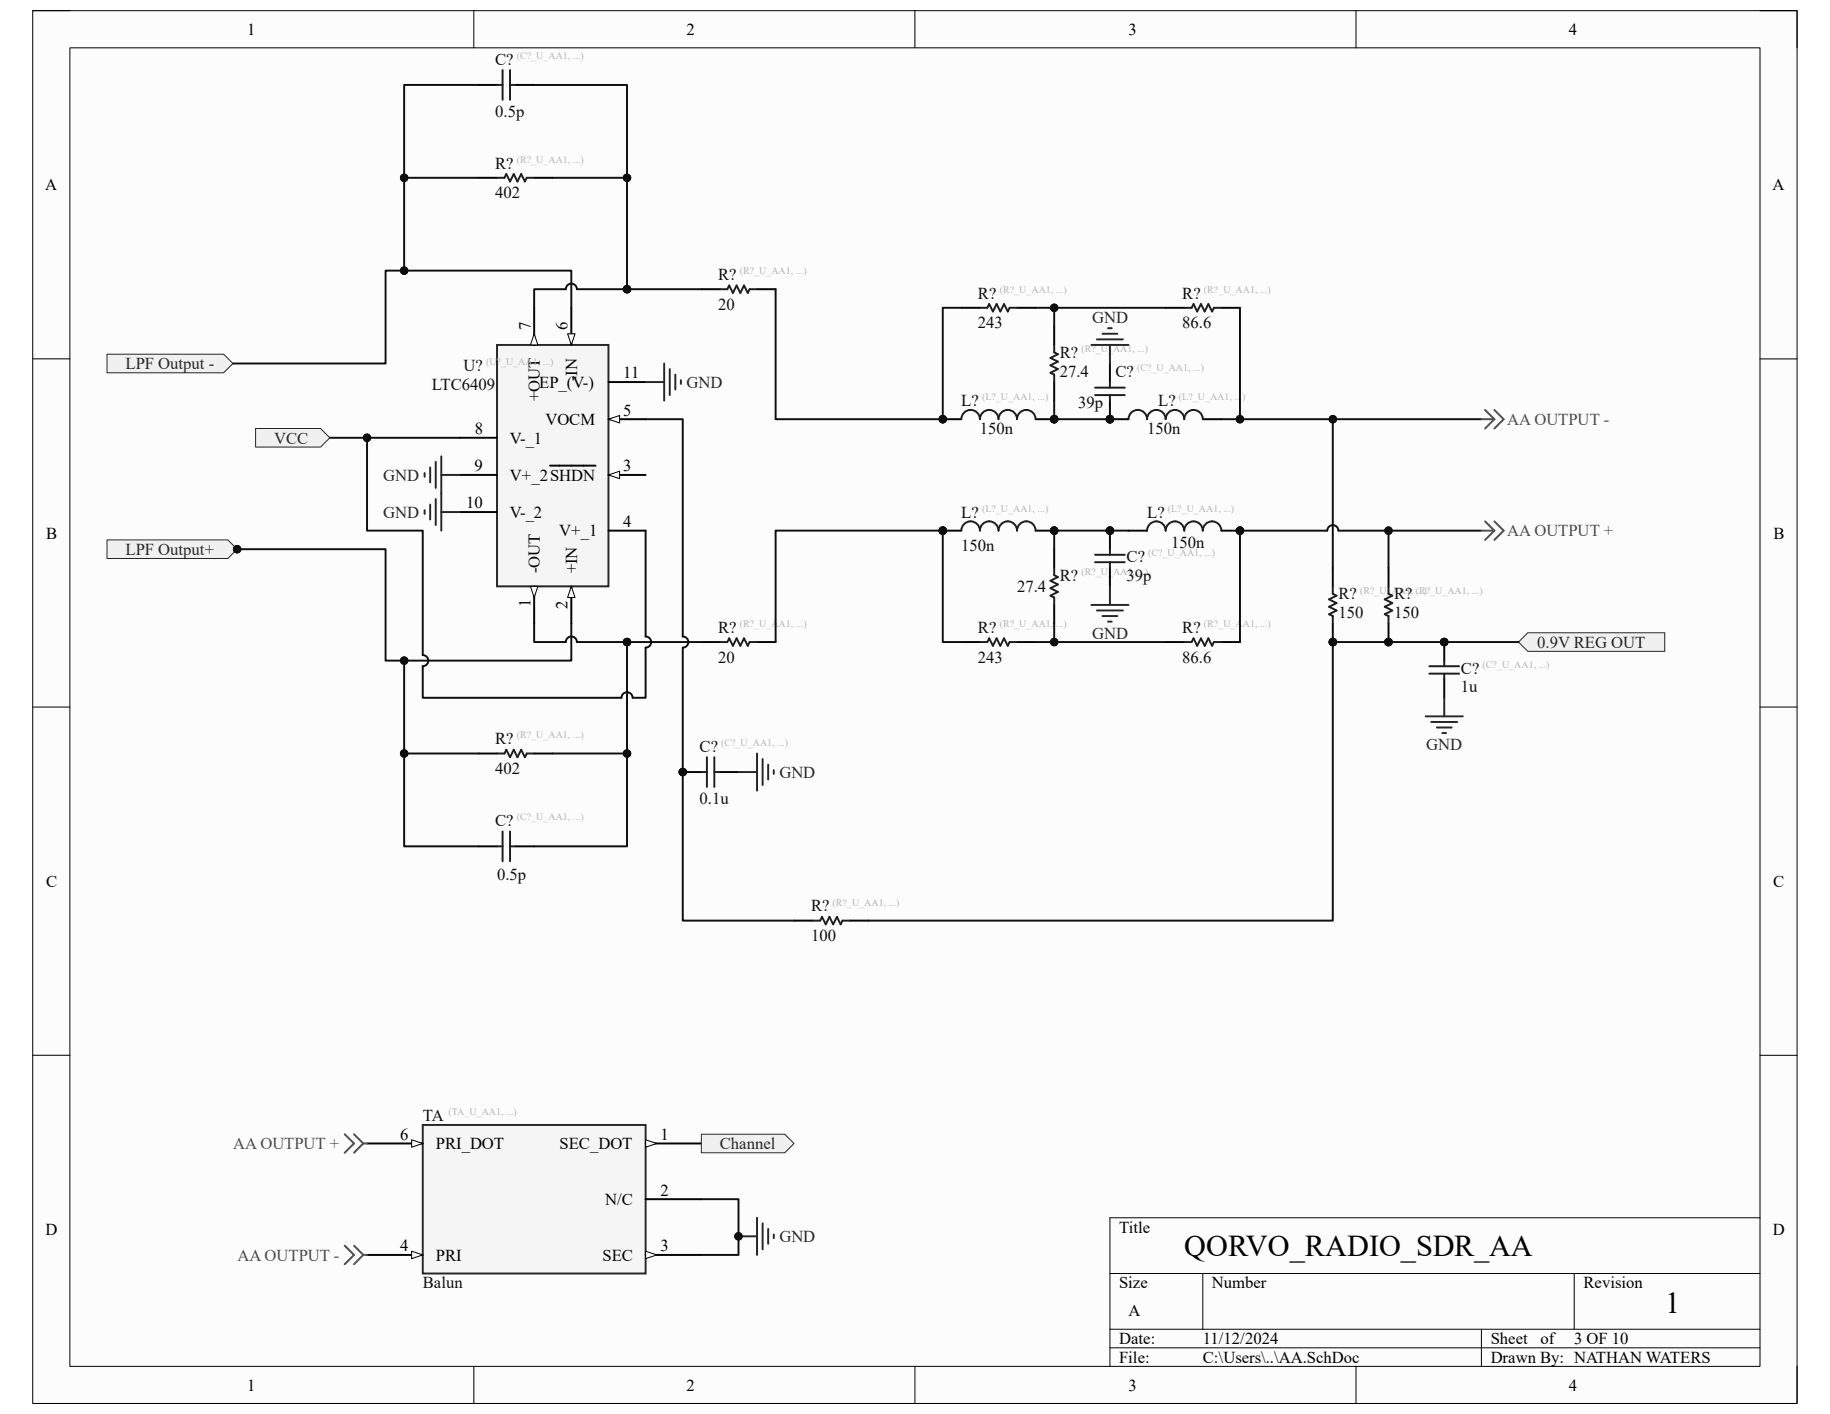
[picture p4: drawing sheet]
<svg xmlns="http://www.w3.org/2000/svg" width="279mm" height="216mm" viewBox="0 0 279 216" stroke-linecap="round" stroke-linejoin="round" font-family="sans-serif">
<path d="M5 1.6h269.4v212.7h-269.4z" fill-rule="evenodd" fill="#fcfcfc"/>
<path d="M5 1.6h269.4v212.7h-269.4z" fill="none" stroke="#000" stroke-width=".15"/>
<path d="M10.7 7.3h258v201.3h-258z" fill-rule="evenodd" fill="#fcfcfc"/>
<g fill="none" stroke="#000" stroke-width=".15">
<path d="M5 1.6h5.7M10.7 7.3h258v201.3h-258zM72.3 1.6v5.7M139.7 1.6v5.7M207 1.6v5.7M268.7 1.6h5.7v5.7M5 54.8h5.7M268.7 54.8h5.7M5 108h5.7M268.7 108h5.7M5 161.1h5.7M268.7 161.1h5.7"/>
<path d="M169.5 194.4h99.2M183.6 194.4v8.6M240.3 194.4v8.6M268.7 185.9h-99.2v22.7M72.3 208.6v5.7M139.7 208.6v5.7M169.5 203h99.2M169.5 205.8h99.2M207 208.6v5.7M226.2 203v5.6M274.4 208.6v5.7"/>
</g>
<path d="M16.3 82.4h18.5l1.4 1.5-1.4 1.4h-18.5z" fill-rule="evenodd" fill="#f0f0f0"/>
<path d="M16.3 82.4h18.5l1.4 1.5-1.4 1.4h-18.5z" fill="none" stroke="#262626" stroke-width=".15"/>
<circle cx="36.2" cy="83.9" r=".57" fill="#0e0e0e"/>
<circle cx="36.2" cy="83.9" r=".57" fill="none" stroke="#0e0e0e" stroke-width=".15"/>
<path d="M16.3 54.1h17.8l1.5 1.4-1.5 1.4h-17.8z" fill-rule="evenodd" fill="#f0f0f0"/>
<path d="M16.3 54.1h17.8l1.5 1.4-1.5 1.4h-17.8z" fill="none" stroke="#262626" stroke-width=".15"/>
<path d="M75.9 52.7h17v36.8h-17z" fill-rule="evenodd" fill="#f5f5f5"/>
<path d="M75.9 52.7h17v36.8h-17z" fill="none" stroke="#262626" stroke-width=".3"/>
<path d="M81.6 89.5v5.7" fill="none" stroke="#000" stroke-width=".3"/>
<path d="M81 89.5h1.1l-.5 1.7z" fill="#fbfbfb"/>
<path d="M81 89.5h1.1l-.5 1.7z" fill="none" stroke="#000" stroke-width=".15"/>
<path d="M87.2 89.5v5.7" fill="none" stroke="#000" stroke-width=".3"/>
<path d="M87.2 89.5l.6 1.7h-1.1z" fill="#fbfbfb"/>
<path d="M87.2 89.5l.6 1.7h-1.1z" fill="none" stroke="#000" stroke-width=".15"/>
<path d="M92.9 72.5h5.7" fill="none" stroke="#000" stroke-width=".3"/>
<path d="M92.9 72.5l1.7-.5v1.1z" fill="#fbfbfb"/>
<path d="M92.9 72.5l1.7-.5v1.1z" fill="none" stroke="#000" stroke-width=".15"/>
<path d="M84 71.1h6.9M92.9 64h5.7M92.9 81h5.7" fill="none" stroke="#000" stroke-width=".3"/>
<path d="M92.9 64l1.7-.6v1.2z" fill="#fbfbfb"/>
<path d="M92.9 64l1.7-.6v1.2z" fill="none" stroke="#000" stroke-width=".15"/>
<path d="M87.2 47v5.7" fill="none" stroke="#000" stroke-width=".3"/>
<path d="M86.7 51h1.1l-.6 1.7z" fill="#fbfbfb"/>
<path d="M86.7 51h1.1l-.6 1.7z" fill="none" stroke="#000" stroke-width=".15"/>
<path d="M81.6 47v5.7" fill="none" stroke="#000" stroke-width=".3"/>
<path d="M81.6 51l.5 1.7h-1.1z" fill="#fbfbfb"/>
<path d="M81.6 51l.5 1.7h-1.1z" fill="none" stroke="#000" stroke-width=".15"/>
<g fill="none" stroke="#000" stroke-width=".3">
<path d="M73 13h2.9M78.7 13h2.9M73 27.1h2.9M81.6 27.1h2.8M92.9 58.3h5.7M107.1 44.2h2.8M115.6 44.2h2.8M146.8 47h2.8M155.3 47h2.8M70.2 66.8h5.7M70.2 72.5h5.7M70.2 78.2h5.7"/>
<path d="M107.1 98h2.8M115.6 98h2.8M73.1 115.1h2.8M81.6 115.1h2.8M73.1 129.2h2.8M78.7 129.2h2.9"/>
</g>
<g fill="none" stroke="#1c1c1c" stroke-width=".3">
<path d="M75.9 13h.8M76.7 10.7v4.5M77.9 10.7v4.5M77.9 13h.8M75.9 27.1h1.1l.3-.5 .6 1.1 .5-1.1 .6 1.1 .6-1.1 .5 1.1 .3-.6h1.2M109.9 44.2h1.1l.3-.6 .6 1.1 .6-1.1 .5 1.1 .6-1.1 .6 1.1 .2-.5h1.2M149.6 47h1.1l.3-.6 .6 1.2 .6-1.2 .5 1.2 .6-1.2 .6 1.2 .2-.6h1.2M109.9 98h1.1l.3-.5 .6 1.1 .6-1.1 .5 1.1 .6-1.1 .6 1.1 .2-.6h1.2M75.9 115.1h1.1l.3-.6 .6 1.1 .5-1.1 .6 1.1 .6-1.1 .5 1.1 .3-.5h1.2M75.9 129.2h.8M76.7 127v4.5M77.9 127v4.5"/>
<path d="M77.9 129.2h.8"/>
</g>
<circle cx="143.9" cy="64" r=".57" fill="#0e0e0e"/>
<circle cx="143.9" cy="64" r=".57" fill="none" stroke="#0e0e0e" stroke-width=".15"/>
<circle cx="161" cy="64" r=".57" fill="#0e0e0e"/>
<circle cx="161" cy="64" r=".57" fill="none" stroke="#0e0e0e" stroke-width=".15"/>
<path d="M143.9 64h2.9" fill="none" stroke="#000" stroke-width=".3"/>
<circle cx="143.9" cy="64" r=".57" fill="#0e0e0e"/>
<circle cx="143.9" cy="64" r=".57" fill="none" stroke="#0e0e0e" stroke-width=".15"/>
<path d="M158.1 64h2.9" fill="none" stroke="#000" stroke-width=".3"/>
<circle cx="161" cy="64" r=".57" fill="#0e0e0e"/>
<circle cx="161" cy="64" r=".57" fill="none" stroke="#0e0e0e" stroke-width=".15"/>
<path d="M161 52.7v1.1l.5 .3-1.1 .6 1.1 .5-1.1 .6 1.1 .6-1.1 .5 .6 .3v1.1M146.8 64a1.42 1.42 0 0 1 1.4-1.4 1.42 1.42 0 0 1 1.4 1.4 1.42 1.42 0 0 1 1.4-1.4 1.42 1.42 0 0 1 1.4 1.4 1.42 1.42 0 0 1 1.5-1.4 1.42 1.42 0 0 1 1.4 1.4 1.42 1.42 0 0 1 1.4-1.4 1.42 1.42 0 0 1 1.4 1.4" fill="none" stroke="#1c1c1c" stroke-width=".3"/>
<path d="M161 49.8v2.9M161 58.3v2.9" fill="none" stroke="#000" stroke-width=".3"/>
<circle cx="169.5" cy="64" r=".57" fill="#0e0e0e"/>
<circle cx="169.5" cy="64" r=".57" fill="none" stroke="#0e0e0e" stroke-width=".15"/>
<path d="M169.5 61.2v2.8" fill="none" stroke="#000" stroke-width=".3"/>
<circle cx="169.5" cy="64" r=".57" fill="#0e0e0e"/>
<circle cx="169.5" cy="64" r=".57" fill="none" stroke="#0e0e0e" stroke-width=".15"/>
<path d="M169.5 55.5v2.8M178 47h2.8M186.5 47h2.8" fill="none" stroke="#000" stroke-width=".3"/>
<path d="M167.2 59.2h4.5M169.5 58.3v.9M180.8 47h1.1l.3-.6 .6 1.2 .6-1.2 .5 1.2 .6-1.2 .6 1.2 .2-.6h1.2M167.2 60.3h4.5M169.5 60.3v.9" fill="none" stroke="#1c1c1c" stroke-width=".3"/>
<path d="M166.6 52.7h5.7M167.5 51.8h3.9M168.3 51h2.3M169.2 50.1h.5M169.5 52.7v2.8" fill="none" stroke="#262626" stroke-width=".3"/>
<circle cx="169.5" cy="64" r=".57" fill="#0e0e0e"/>
<circle cx="169.5" cy="64" r=".57" fill="none" stroke="#0e0e0e" stroke-width=".15"/>
<path d="M169.5 64h2.8" fill="none" stroke="#000" stroke-width=".3"/>
<circle cx="169.5" cy="64" r=".57" fill="#0e0e0e"/>
<circle cx="169.5" cy="64" r=".57" fill="none" stroke="#0e0e0e" stroke-width=".15"/>
<path d="M183.6 64h2.9" fill="none" stroke="#000" stroke-width=".3"/>
<path d="M172.3 64a1.42 1.42 0 0 1 1.4-1.4 1.42 1.42 0 0 1 1.4 1.4 1.42 1.42 0 0 1 1.5-1.4 1.42 1.42 0 0 1 1.4 1.4 1.42 1.42 0 0 1 1.4-1.4 1.42 1.42 0 0 1 1.4 1.4 1.42 1.42 0 0 1 1.4-1.4 1.42 1.42 0 0 1 1.4 1.4" fill="none" stroke="#1c1c1c" stroke-width=".3"/>
<circle cx="143.9" cy="81" r=".57" fill="#0e0e0e"/>
<circle cx="143.9" cy="81" r=".57" fill="none" stroke="#0e0e0e" stroke-width=".15"/>
<circle cx="161" cy="81" r=".57" fill="#0e0e0e"/>
<circle cx="161" cy="81" r=".57" fill="none" stroke="#0e0e0e" stroke-width=".15"/>
<path d="M143.9 81h2.9" fill="none" stroke="#000" stroke-width=".3"/>
<circle cx="143.9" cy="81" r=".57" fill="#0e0e0e"/>
<circle cx="143.9" cy="81" r=".57" fill="none" stroke="#0e0e0e" stroke-width=".15"/>
<path d="M158.1 81h2.9" fill="none" stroke="#000" stroke-width=".3"/>
<circle cx="161" cy="81" r=".57" fill="#0e0e0e"/>
<circle cx="161" cy="81" r=".57" fill="none" stroke="#0e0e0e" stroke-width=".15"/>
<path d="M146.8 81a1.42 1.42 0 0 1 1.4-1.4 1.42 1.42 0 0 1 1.4 1.4 1.42 1.42 0 0 1 1.4-1.4 1.42 1.42 0 0 1 1.4 1.4 1.42 1.42 0 0 1 1.5-1.4 1.42 1.42 0 0 1 1.4 1.4 1.42 1.42 0 0 1 1.4-1.4 1.42 1.42 0 0 1 1.4 1.4M149.6 98h1.1l.3-.5 .6 1.1 .6-1.1 .5 1.1 .6-1.1 .6 1.1 .2-.6h1.2M161 86.7v1.1l.5 .3-1.1 .6 1.1 .5-1.1 .6 1.1 .6-1.1 .5 .6 .3v1.2" fill="none" stroke="#1c1c1c" stroke-width=".3"/>
<path d="M146.8 98h2.8M155.3 98h2.8M161 83.9v2.8M161 92.4v2.8" fill="none" stroke="#000" stroke-width=".3"/>
<circle cx="169.5" cy="81" r=".57" fill="#0e0e0e"/>
<circle cx="169.5" cy="81" r=".57" fill="none" stroke="#0e0e0e" stroke-width=".15"/>
<path d="M169.5 81v2.9" fill="none" stroke="#000" stroke-width=".3"/>
<circle cx="169.5" cy="81" r=".57" fill="#0e0e0e"/>
<circle cx="169.5" cy="81" r=".57" fill="none" stroke="#0e0e0e" stroke-width=".15"/>
<path d="M169.5 86.7v2.8M178 98h2.8M186.5 98h2.8" fill="none" stroke="#000" stroke-width=".3"/>
<path d="M167.2 85.8h4.5M167.2 84.7h4.5M169.5 83.9v.8M169.5 85.8v.9M180.8 98h1.1l.3-.5 .6 1.1 .6-1.1 .5 1.1 .6-1.1 .6 1.1 .2-.6h1.2" fill="none" stroke="#1c1c1c" stroke-width=".3"/>
<path d="M166.6 92.4h5.7M167.5 93.2h3.9M168.3 94.1h2.3M169.2 94.9h.5M169.5 89.5v2.9" fill="none" stroke="#262626" stroke-width=".3"/>
<circle cx="189.3" cy="81" r=".57" fill="#0e0e0e"/>
<circle cx="189.3" cy="81" r=".57" fill="none" stroke="#0e0e0e" stroke-width=".15"/>
<path d="M172.3 81h2.8M186.5 81h2.8" fill="none" stroke="#000" stroke-width=".3"/>
<circle cx="189.3" cy="81" r=".57" fill="#0e0e0e"/>
<circle cx="189.3" cy="81" r=".57" fill="none" stroke="#0e0e0e" stroke-width=".15"/>
<path d="M175.1 81a1.42 1.42 0 0 1 1.5-1.4 1.42 1.42 0 0 1 1.4 1.4 1.42 1.42 0 0 1 1.4-1.4 1.42 1.42 0 0 1 1.4 1.4 1.42 1.42 0 0 1 1.4-1.4 1.42 1.42 0 0 1 1.4 1.4 1.42 1.42 0 0 1 1.5-1.4 1.42 1.42 0 0 1 1.4 1.4" fill="none" stroke="#1c1c1c" stroke-width=".3"/>
<circle cx="203.5" cy="98" r=".57" fill="#0e0e0e"/>
<circle cx="203.5" cy="98" r=".57" fill="none" stroke="#0e0e0e" stroke-width=".15"/>
<path d="M203.5 95.2v2.8" fill="none" stroke="#000" stroke-width=".3"/>
<circle cx="203.5" cy="98" r=".57" fill="#0e0e0e"/>
<circle cx="203.5" cy="98" r=".57" fill="none" stroke="#0e0e0e" stroke-width=".15"/>
<path d="M203.5 86.7v2.8" fill="none" stroke="#000" stroke-width=".3"/>
<path d="M203.5 89.5v1.2l.6 .3-1.2 .5 1.2 .6-1.2 .5 1.2 .6-1.2 .6 .6 .3v1.1" fill="none" stroke="#1c1c1c" stroke-width=".3"/>
<circle cx="212" cy="98" r=".57" fill="#0e0e0e"/>
<circle cx="212" cy="98" r=".57" fill="none" stroke="#0e0e0e" stroke-width=".15"/>
<path d="M212 95.2v2.8" fill="none" stroke="#000" stroke-width=".3"/>
<circle cx="212" cy="98" r=".57" fill="#0e0e0e"/>
<circle cx="212" cy="98" r=".57" fill="none" stroke="#0e0e0e" stroke-width=".15"/>
<path d="M212 86.7v2.8" fill="none" stroke="#000" stroke-width=".3"/>
<path d="M212 89.5v1.2l.6 .3-1.2 .5 1.2 .6-1.2 .5 1.2 .6-1.2 .6 .6 .3v1.1" fill="none" stroke="#1c1c1c" stroke-width=".3"/>
<circle cx="220.5" cy="98" r=".57" fill="#0e0e0e"/>
<circle cx="220.5" cy="98" r=".57" fill="none" stroke="#0e0e0e" stroke-width=".15"/>
<path d="M220.5 98v2.9" fill="none" stroke="#000" stroke-width=".3"/>
<circle cx="220.5" cy="98" r=".57" fill="#0e0e0e"/>
<circle cx="220.5" cy="98" r=".57" fill="none" stroke="#0e0e0e" stroke-width=".15"/>
<path d="M220.5 103.7v2.8M121.3 140.6h2.8M129.8 140.6h2.8" fill="none" stroke="#000" stroke-width=".3"/>
<path d="M218.2 102.9h4.6M218.2 101.7h4.6M220.5 100.9v.8M220.5 102.9v.8M124.1 140.6h1.1l.3-.6 .6 1.1 .5-1.1 .6 1.1 .6-1.1 .5 1.1 .3-.5h1.2" fill="none" stroke="#1c1c1c" stroke-width=".3"/>
<path d="M217.7 109.4h5.6M218.5 110.2h4M219.4 111.1h2.2M220.2 111.9h.6M220.5 106.5v2.9" fill="none" stroke="#262626" stroke-width=".3"/>
<circle cx="104.2" cy="117.9" r=".57" fill="#0e0e0e"/>
<circle cx="104.2" cy="117.9" r=".57" fill="none" stroke="#0e0e0e" stroke-width=".15"/>
<path d="M104.2 117.9h2.9" fill="none" stroke="#000" stroke-width=".3"/>
<circle cx="104.2" cy="117.9" r=".57" fill="#0e0e0e"/>
<circle cx="104.2" cy="117.9" r=".57" fill="none" stroke="#0e0e0e" stroke-width=".15"/>
<path d="M109.9 117.9h2.8" fill="none" stroke="#000" stroke-width=".3"/>
<path d="M107.1 117.9h.8M107.9 115.6v4.6M109.1 115.6v4.6M109.1 117.9h.8" fill="none" stroke="#1c1c1c" stroke-width=".3"/>
<path d="M112.7 117.9h2.9M115.6 115.1v5.6M116.4 115.9v4M117.3 116.8v2.2M118.1 117.6v.6" fill="none" stroke="#262626" stroke-width=".3"/>
<path d="M64.5 171.8h34.1v22.6h-34.1z" fill-rule="evenodd" fill="#f5f5f5"/>
<path d="M64.5 171.8h34.1v22.6h-34.1z" fill="none" stroke="#262626" stroke-width=".3"/>
<path d="M98.6 174.6h8.5" fill="none" stroke="#000" stroke-width=".3"/>
<path d="M98.6 174l1.7 .6-1.7 .6z" fill="#fbfbfb"/>
<path d="M98.6 174l1.7 .6-1.7 .6z" fill="none" stroke="#000" stroke-width=".15"/>
<path d="M56 174.6h8.5" fill="none" stroke="#000" stroke-width=".3"/>
<path d="M62.8 174l1.7 .6-1.7 .6z" fill="#fbfbfb"/>
<path d="M62.8 174l1.7 .6-1.7 .6z" fill="none" stroke="#000" stroke-width=".15"/>
<path d="M56 191.6h8.5" fill="none" stroke="#000" stroke-width=".3"/>
<path d="M62.8 191l1.7 .6-1.7 .6z" fill="#fbfbfb"/>
<path d="M62.8 191l1.7 .6-1.7 .6z" fill="none" stroke="#000" stroke-width=".15"/>
<path d="M98.6 183.1h8.5M98.6 191.6h8.5" fill="none" stroke="#000" stroke-width=".3"/>
<path d="M98.6 191l1.7 .6-1.7 .6z" fill="#fbfbfb"/>
<path d="M98.6 191l1.7 .6-1.7 .6z" fill="none" stroke="#000" stroke-width=".15"/>
<path d="M87.2 47v-5.7h-28.3v14.2h-23.3" fill="none" stroke="#0e0e0e" stroke-width=".3"/>
<circle cx="61.7" cy="41.3" r=".57" fill="#0e0e0e"/>
<circle cx="61.7" cy="41.3" r=".57" fill="none" stroke="#0e0e0e" stroke-width=".15"/>
<path d="M36.2 83.9h22.7v17h28.3v-5.7" fill="none" stroke="#0e0e0e" stroke-width=".3"/>
<circle cx="36.2" cy="83.9" r=".57" fill="#0e0e0e"/>
<circle cx="36.2" cy="83.9" r=".57" fill="none" stroke="#0e0e0e" stroke-width=".15"/>
<circle cx="61.7" cy="100.9" r=".57" fill="#0e0e0e"/>
<circle cx="61.7" cy="100.9" r=".57" fill="none" stroke="#0e0e0e" stroke-width=".15"/>
<path d="M95.7 44.2h-7.6a.85 .85 0 0 0-.9-.9 .85 .85 0 0 0-.8 .9h-4.8v2.8" fill="none" stroke="#0e0e0e" stroke-width=".3"/>
<circle cx="95.7" cy="44.2" r=".57" fill="#0e0e0e"/>
<circle cx="95.7" cy="44.2" r=".57" fill="none" stroke="#0e0e0e" stroke-width=".15"/>
<path d="M81.6 95.2v2.8h4.8a.85 .85 0 0 1 .8-.8 .85 .85 0 0 1 .9 .8h7.6" fill="none" stroke="#0e0e0e" stroke-width=".3"/>
<circle cx="95.7" cy="98" r=".57" fill="#0e0e0e"/>
<circle cx="95.7" cy="98" r=".57" fill="none" stroke="#0e0e0e" stroke-width=".15"/>
<path d="M73 13h-11.3v28.3" fill="none" stroke="#0e0e0e" stroke-width=".3"/>
<circle cx="61.7" cy="41.3" r=".57" fill="#0e0e0e"/>
<circle cx="61.7" cy="41.3" r=".57" fill="none" stroke="#0e0e0e" stroke-width=".15"/>
<circle cx="61.7" cy="27.1" r=".57" fill="#0e0e0e"/>
<circle cx="61.7" cy="27.1" r=".57" fill="none" stroke="#0e0e0e" stroke-width=".15"/>
<path d="M81.6 13h14.1v31.2" fill="none" stroke="#0e0e0e" stroke-width=".3"/>
<circle cx="95.7" cy="27.1" r=".57" fill="#0e0e0e"/>
<circle cx="95.7" cy="27.1" r=".57" fill="none" stroke="#0e0e0e" stroke-width=".15"/>
<circle cx="95.7" cy="44.2" r=".57" fill="#0e0e0e"/>
<circle cx="95.7" cy="44.2" r=".57" fill="none" stroke="#0e0e0e" stroke-width=".15"/>
<path d="M61.7 27.1h11.3" fill="none" stroke="#0e0e0e" stroke-width=".3"/>
<circle cx="61.7" cy="27.1" r=".57" fill="#0e0e0e"/>
<circle cx="61.7" cy="27.1" r=".57" fill="none" stroke="#0e0e0e" stroke-width=".15"/>
<path d="M84.4 27.1h11.3" fill="none" stroke="#0e0e0e" stroke-width=".3"/>
<circle cx="95.7" cy="27.1" r=".57" fill="#0e0e0e"/>
<circle cx="95.7" cy="27.1" r=".57" fill="none" stroke="#0e0e0e" stroke-width=".15"/>
<path d="M95.7 44.2h11.4" fill="none" stroke="#0e0e0e" stroke-width=".3"/>
<circle cx="95.7" cy="44.2" r=".57" fill="#0e0e0e"/>
<circle cx="95.7" cy="44.2" r=".57" fill="none" stroke="#0e0e0e" stroke-width=".15"/>
<path d="M61.7 100.9v28.3h11.4" fill="none" stroke="#0e0e0e" stroke-width=".3"/>
<circle cx="61.7" cy="100.9" r=".57" fill="#0e0e0e"/>
<circle cx="61.7" cy="100.9" r=".57" fill="none" stroke="#0e0e0e" stroke-width=".15"/>
<circle cx="61.7" cy="115.1" r=".57" fill="#0e0e0e"/>
<circle cx="61.7" cy="115.1" r=".57" fill="none" stroke="#0e0e0e" stroke-width=".15"/>
<path d="M95.7 98v31.2h-14.1" fill="none" stroke="#0e0e0e" stroke-width=".3"/>
<circle cx="95.7" cy="115.1" r=".57" fill="#0e0e0e"/>
<circle cx="95.7" cy="115.1" r=".57" fill="none" stroke="#0e0e0e" stroke-width=".15"/>
<circle cx="95.7" cy="98" r=".57" fill="#0e0e0e"/>
<circle cx="95.7" cy="98" r=".57" fill="none" stroke="#0e0e0e" stroke-width=".15"/>
<path d="M95.7 98h11.4" fill="none" stroke="#0e0e0e" stroke-width=".3"/>
<circle cx="95.7" cy="98" r=".57" fill="#0e0e0e"/>
<circle cx="95.7" cy="98" r=".57" fill="none" stroke="#0e0e0e" stroke-width=".15"/>
<path d="M61.7 115.1h11.4" fill="none" stroke="#0e0e0e" stroke-width=".3"/>
<circle cx="61.7" cy="115.1" r=".57" fill="#0e0e0e"/>
<circle cx="61.7" cy="115.1" r=".57" fill="none" stroke="#0e0e0e" stroke-width=".15"/>
<path d="M84.4 115.1h11.3" fill="none" stroke="#0e0e0e" stroke-width=".3"/>
<circle cx="95.7" cy="115.1" r=".57" fill="#0e0e0e"/>
<circle cx="95.7" cy="115.1" r=".57" fill="none" stroke="#0e0e0e" stroke-width=".15"/>
<path d="M143.9 81h-25.5v17" fill="none" stroke="#0e0e0e" stroke-width=".3"/>
<circle cx="143.9" cy="81" r=".57" fill="#0e0e0e"/>
<circle cx="143.9" cy="81" r=".57" fill="none" stroke="#0e0e0e" stroke-width=".15"/>
<path d="M118.4 44.2v19.8h25.5v-17h2.9" fill="none" stroke="#0e0e0e" stroke-width=".3"/>
<circle cx="143.9" cy="64" r=".57" fill="#0e0e0e"/>
<circle cx="143.9" cy="64" r=".57" fill="none" stroke="#0e0e0e" stroke-width=".15"/>
<path d="M158.1 47h2.9v2.8" fill="none" stroke="#0e0e0e" stroke-width=".3"/>
<circle cx="161" cy="47" r=".57" fill="#0e0e0e"/>
<circle cx="161" cy="47" r=".57" fill="none" stroke="#0e0e0e" stroke-width=".15"/>
<path d="M161 61.2v2.8" fill="none" stroke="#0e0e0e" stroke-width=".3"/>
<circle cx="161" cy="64" r=".57" fill="#0e0e0e"/>
<circle cx="161" cy="64" r=".57" fill="none" stroke="#0e0e0e" stroke-width=".15"/>
<path d="M161 64h8.5" fill="none" stroke="#0e0e0e" stroke-width=".3"/>
<circle cx="161" cy="64" r=".57" fill="#0e0e0e"/>
<circle cx="161" cy="64" r=".57" fill="none" stroke="#0e0e0e" stroke-width=".15"/>
<circle cx="169.5" cy="64" r=".57" fill="#0e0e0e"/>
<circle cx="169.5" cy="64" r=".57" fill="none" stroke="#0e0e0e" stroke-width=".15"/>
<path d="M161 47h17" fill="none" stroke="#0e0e0e" stroke-width=".3"/>
<circle cx="161" cy="47" r=".57" fill="#0e0e0e"/>
<circle cx="161" cy="47" r=".57" fill="none" stroke="#0e0e0e" stroke-width=".15"/>
<path d="M189.3 47v17h-2.8" fill="none" stroke="#0e0e0e" stroke-width=".3"/>
<circle cx="189.3" cy="64" r=".57" fill="#0e0e0e"/>
<circle cx="189.3" cy="64" r=".57" fill="none" stroke="#0e0e0e" stroke-width=".15"/>
<path d="M143.9 81v17h2.9" fill="none" stroke="#0e0e0e" stroke-width=".3"/>
<circle cx="143.9" cy="81" r=".57" fill="#0e0e0e"/>
<circle cx="143.9" cy="81" r=".57" fill="none" stroke="#0e0e0e" stroke-width=".15"/>
<path d="M161 95.2v2.8h-2.9" fill="none" stroke="#0e0e0e" stroke-width=".3"/>
<circle cx="161" cy="98" r=".57" fill="#0e0e0e"/>
<circle cx="161" cy="98" r=".57" fill="none" stroke="#0e0e0e" stroke-width=".15"/>
<path d="M161 81v2.9" fill="none" stroke="#0e0e0e" stroke-width=".3"/>
<circle cx="161" cy="81" r=".57" fill="#0e0e0e"/>
<circle cx="161" cy="81" r=".57" fill="none" stroke="#0e0e0e" stroke-width=".15"/>
<path d="M161 81h8.5" fill="none" stroke="#0e0e0e" stroke-width=".3"/>
<circle cx="161" cy="81" r=".57" fill="#0e0e0e"/>
<circle cx="161" cy="81" r=".57" fill="none" stroke="#0e0e0e" stroke-width=".15"/>
<circle cx="169.5" cy="81" r=".57" fill="#0e0e0e"/>
<circle cx="169.5" cy="81" r=".57" fill="none" stroke="#0e0e0e" stroke-width=".15"/>
<path d="M161 98h17" fill="none" stroke="#0e0e0e" stroke-width=".3"/>
<circle cx="161" cy="98" r=".57" fill="#0e0e0e"/>
<circle cx="161" cy="98" r=".57" fill="none" stroke="#0e0e0e" stroke-width=".15"/>
<path d="M189.3 81v17" fill="none" stroke="#0e0e0e" stroke-width=".3"/>
<circle cx="189.3" cy="81" r=".57" fill="#0e0e0e"/>
<circle cx="189.3" cy="81" r=".57" fill="none" stroke="#0e0e0e" stroke-width=".15"/>
<path d="M169.5 81h2.8" fill="none" stroke="#0e0e0e" stroke-width=".3"/>
<circle cx="169.5" cy="81" r=".57" fill="#0e0e0e"/>
<circle cx="169.5" cy="81" r=".57" fill="none" stroke="#0e0e0e" stroke-width=".15"/>
<path d="M189.3 64h14.2v22.7" fill="none" stroke="#0e0e0e" stroke-width=".3"/>
<circle cx="189.3" cy="64" r=".57" fill="#0e0e0e"/>
<circle cx="189.3" cy="64" r=".57" fill="none" stroke="#0e0e0e" stroke-width=".15"/>
<circle cx="203.5" cy="64" r=".57" fill="#0e0e0e"/>
<circle cx="203.5" cy="64" r=".57" fill="none" stroke="#0e0e0e" stroke-width=".15"/>
<path d="M189.3 81h13.3a.85 .85 0 0 1 .9-.8 .85 .85 0 0 1 .8 .8h7.7v5.7" fill="none" stroke="#0e0e0e" stroke-width=".3"/>
<circle cx="189.3" cy="81" r=".57" fill="#0e0e0e"/>
<circle cx="189.3" cy="81" r=".57" fill="none" stroke="#0e0e0e" stroke-width=".15"/>
<circle cx="212" cy="81" r=".57" fill="#0e0e0e"/>
<circle cx="212" cy="81" r=".57" fill="none" stroke="#0e0e0e" stroke-width=".15"/>
<path d="M212 98h8.5" fill="none" stroke="#0e0e0e" stroke-width=".3"/>
<circle cx="220.5" cy="98" r=".57" fill="#0e0e0e"/>
<circle cx="220.5" cy="98" r=".57" fill="none" stroke="#0e0e0e" stroke-width=".15"/>
<circle cx="212" cy="98" r=".57" fill="#0e0e0e"/>
<circle cx="212" cy="98" r=".57" fill="none" stroke="#0e0e0e" stroke-width=".15"/>
<path d="M203.5 98h8.5" fill="none" stroke="#0e0e0e" stroke-width=".3"/>
<circle cx="203.5" cy="98" r=".57" fill="#0e0e0e"/>
<circle cx="203.5" cy="98" r=".57" fill="none" stroke="#0e0e0e" stroke-width=".15"/>
<circle cx="212" cy="98" r=".57" fill="#0e0e0e"/>
<circle cx="212" cy="98" r=".57" fill="none" stroke="#0e0e0e" stroke-width=".15"/>
<path d="M203.5 98v42.6h-70.9" fill="none" stroke="#0e0e0e" stroke-width=".3"/>
<circle cx="203.5" cy="98" r=".57" fill="#0e0e0e"/>
<circle cx="203.5" cy="98" r=".57" fill="none" stroke="#0e0e0e" stroke-width=".15"/>
<path d="M98.6 64h5.6v33.2a.85 .85 0 0 1 .9 .8 .85 .85 0 0 1-.9 .9v41.7h17.1" fill="none" stroke="#0e0e0e" stroke-width=".3"/>
<circle cx="104.2" cy="117.9" r=".57" fill="#0e0e0e"/>
<circle cx="104.2" cy="117.9" r=".57" fill="none" stroke="#0e0e0e" stroke-width=".15"/>
<path d="M203.5 64h22.7" fill="none" stroke="#0e0e0e" stroke-width=".3"/>
<circle cx="203.5" cy="64" r=".57" fill="#0e0e0e"/>
<circle cx="203.5" cy="64" r=".57" fill="none" stroke="#0e0e0e" stroke-width=".15"/>
<path d="M212 81h14.2" fill="none" stroke="#0e0e0e" stroke-width=".3"/>
<circle cx="212" cy="81" r=".57" fill="#0e0e0e"/>
<circle cx="212" cy="81" r=".57" fill="none" stroke="#0e0e0e" stroke-width=".15"/>
<path d="M107.1 183.1h5.7v8.5h-5.7" fill="none" stroke="#0e0e0e" stroke-width=".3"/>
<circle cx="112.7" cy="188.8" r=".57" fill="#0e0e0e"/>
<circle cx="112.7" cy="188.8" r=".57" fill="none" stroke="#0e0e0e" stroke-width=".15"/>
<path d="M112.8 188.8h2.8M115.6 185.9v5.7M116.4 186.8v4M117.3 187.6v2.3M118.1 188.5v.6" fill="none" stroke="#262626" stroke-width=".3"/>
<circle cx="112.7" cy="188.8" r=".57" fill="#0e0e0e"/>
<circle cx="112.7" cy="188.8" r=".57" fill="none" stroke="#0e0e0e" stroke-width=".15"/>
<path d="M107.1 173.2h12.7l1.4 1.4-1.4 1.4h-12.7z" fill-rule="evenodd" fill="#f0f0f0"/>
<path d="M107.1 173.2h12.7l1.4 1.4-1.4 1.4h-12.7z" fill="none" stroke="#262626" stroke-width=".15"/>
<g fill="none" stroke="#262626" stroke-width=".3">
<path d="M98.6 58.3h2.8M101.4 55.5v5.7M102.3 56.4v3.9M103.1 57.2v2.3M104 58.1v.5M64.8 72.2v.6M64.8 77.9v.6M65.7 71.4v2.2M65.7 77.1v2.2M66.5 70.5v4M66.5 76.2v4M67.4 69.7v11.3"/>
<path d="M67.4 78.2h2.8M67.4 72.5h2.8"/>
</g>
<path d="M39 65.4h9.9l1.5 1.4-1.5 1.5h-9.9z" fill-rule="evenodd" fill="#f0f0f0"/>
<path d="M39 65.4h9.9l1.5 1.4-1.5 1.5h-9.9z" fill="none" stroke="#262626" stroke-width=".15"/>
<path d="M50.4 66.8h19.8" fill="none" stroke="#0e0e0e" stroke-width=".3"/>
<circle cx="56" cy="66.8" r=".57" fill="#0e0e0e"/>
<circle cx="56" cy="66.8" r=".57" fill="none" stroke="#0e0e0e" stroke-width=".15"/>
<path d="M56 66.8v14.2h8.5v19a.85 .85 0 0 1 .9 .9 .85 .85 0 0 1-.9 .8v4.8h30.4a.85 .85 0 0 1 .8-.8 .85 .85 0 0 1 .9 .8h2v-7.6a.85 .85 0 0 0 .8-.9 .85 .85 0 0 0-.8-.8v-16.2" fill="none" stroke="#0e0e0e" stroke-width=".3"/>
<circle cx="56" cy="66.8" r=".57" fill="#0e0e0e"/>
<circle cx="56" cy="66.8" r=".57" fill="none" stroke="#0e0e0e" stroke-width=".15"/>
<path d="M231.8 98l1.5-1.4h20.9v2.9h-20.9z" fill-rule="evenodd" fill="#f0f0f0"/>
<path d="M231.8 98l1.5-1.4h20.9v2.9h-20.9z" fill="none" stroke="#262626" stroke-width=".15"/>
<path d="M220.5 98h11.3" fill="none" stroke="#0e0e0e" stroke-width=".3"/>
<circle cx="220.5" cy="98" r=".57" fill="#0e0e0e"/>
<circle cx="220.5" cy="98" r=".57" fill="none" stroke="#0e0e0e" stroke-width=".15"/>
<g fill="none" stroke="#4c4c4c" stroke-width=".3">
<path d="M226.2 64h2M226.7 62.6l1.5 1.4M226.7 79.6l1.5 1.4M228.2 64l-1.5 1.4M228.2 62.6l1.4 1.4-1.4 1.4M228.2 79.6l1.4 1.4-1.4 1.4M226.2 81h2M228.2 81l-1.5 1.4M52.6 173.2l1.4 1.4-1.4 1.4M54 173.2l1.5 1.4M55.5 174.6l-1.5 1.4M55.5 174.6h.5"/>
<path d="M52.6 190.2l1.4 1.4-1.4 1.4M54 190.2l1.5 1.4M55.5 191.6l-1.5 1.4M55.5 191.6h.5"/>
</g>
<g font-size="4.6">
<text x="180.8" y="191.8">QORVO_RADIO_SDR_AA</text>
<text x="254.3" y="200.5">1</text>
</g>
<g font-size="2.5">
<text x="37.7" y="5.3">1</text>
<text x="104.8" y="5.3">2</text>
<text x="172.3" y="5.3">3</text>
<text x="239.5" y="5.3">4</text>
<text x="6.9" y="29.1">A</text>
<text x="270.6" y="29.1">A</text>
<text x="81" y="50.4" transform="rotate(-90 81 50.4)">7</text>
<text x="86.7" y="50.4" transform="rotate(-90 86.7 50.4)">6</text>
<text x="82.3" y="59.2">EP_(V-)</text>
<text x="88.1" y="58.2" transform="rotate(-90 88.1 58.2)">-IN</text>
<text x="95.2" y="57.8">11</text>
<text x="82.4" y="61.3" transform="rotate(-90 82.4 61.3)">+OUT</text>
<text x="83.3" y="64.9">VOCM</text>
<text x="95.2" y="63.5">5</text>
<text x="72.4" y="72">9</text>
<text x="72.5" y="66.3">8</text>
<text x="77.9" y="67.7">V-_1</text>
<text x="95.2" y="72">3</text>
<text x="71.2" y="77.6">10</text>
<text x="77.9" y="73.4">V+_2SHDN</text>
<text x="7" y="82.3">B</text>
<text x="77.9" y="79">V-_2</text>
<text x="85.4" y="81.9">V+_1</text>
<text x="95.2" y="80.5">4</text>
<text x="270.8" y="82.3">B</text>
<text x="82.4" y="87.5" transform="rotate(-90 82.4 87.5)">-OUT</text>
<text x="88.1" y="87.5" transform="rotate(-90 88.1 87.5)">+IN</text>
<text x="81" y="92.7" transform="rotate(-90 81 92.7)">1</text>
<text x="86.7" y="93" transform="rotate(-90 86.7 93)">2</text>
<text x="7" y="135.4">C</text>
<text x="270.7" y="135.4">C</text>
<text x="61.1" y="174">6</text>
<text x="66.5" y="175.5">PRI_DOT</text>
<text x="85.4" y="175.5">SEC_DOT</text>
<text x="100.8" y="174">1</text>
<text x="92.4" y="184">N/C</text>
<text x="100.8" y="182.5">2</text>
<text x="6.9" y="188.6">D</text>
<text x="61.1" y="191.1">4</text>
<text x="100.8" y="191.1">3</text>
<text x="170.9" y="188.2">Title</text>
<text x="270.7" y="188.6">D</text>
<text x="66.5" y="192.5">PRI</text>
<text x="92" y="192.5">SEC</text>
<text x="170.9" y="196.7">Size</text>
<text x="185" y="196.7">Number</text>
<text x="241.8" y="196.7">Revision</text>
<text x="172.3" y="201">A</text>
<text x="170.9" y="205.2">Date:</text>
<text x="170.9" y="208.1">File:</text>
<text x="183.6" y="205.2">11/12/2024</text>
<text x="183.7" y="208.1">C:\Users\..\AA.SchDoc</text>
<text x="227.6" y="205.2">Sheet</text>
<text x="227.6" y="208.1">Drawn By: NATHAN WATERS</text>
<text x="235.2" y="205.2">of</text>
<text x="240.3" y="205.2">3 OF 10</text>
<text x="37.7" y="212.3">1</text>
<text x="104.8" y="212.3">2</text>
<text x="172.3" y="212.3">3</text>
<text x="239.5" y="212.3">4</text>
</g>
<g font-size="2.5" fill="#0e0e0e">
<text x="75.6" y="9.9">C?</text>
<text x="75.6" y="17.8">0.5p</text>
<text x="75.6" y="25.7">R?</text>
<text x="75.6" y="30.3">402</text>
<text x="109.6" y="47.3">20</text>
<text x="109.6" y="42.8">R?</text>
<text x="149.3" y="45.6">R?</text>
<text x="180.5" y="45.6">R?</text>
<text x="149.3" y="50.1">243</text>
<text x="180.5" y="50.1">86.6</text>
<text x="66" y="59.5">LTC6409</text>
<text x="70.8" y="56.6">U?</text>
<text x="161.8" y="57.5">27.4</text>
<text x="161.8" y="54.7">R?</text>
<text x="170.3" y="57.5">C?</text>
<text x="146.8" y="62.1">L?</text>
<text x="164.6" y="62.3">39p</text>
<text x="176.8" y="62.1">L?</text>
<text x="149.6" y="66.3">150n</text>
<text x="175.1" y="66.3">150n</text>
<text x="146.8" y="79">L?</text>
<text x="175.1" y="79">L?</text>
<text x="178.8" y="83.6">150n</text>
<text x="146.8" y="84.2">150n</text>
<text x="161.8" y="88.7">R?</text>
<text x="172" y="88.7">39p</text>
<text x="172" y="85.9">C?</text>
<text x="155.3" y="90.4">27.4</text>
<text x="204.3" y="94.4">150</text>
<text x="204.3" y="91.5">R?</text>
<text x="212.9" y="94.4">150</text>
<text x="212.9" y="91.5">R?</text>
<text x="109.6" y="101.2">20</text>
<text x="109.6" y="96.6">R?</text>
<text x="149.3" y="101.2">243</text>
<text x="149.3" y="96.6">R?</text>
<text x="180.5" y="101.2">86.6</text>
<text x="180.5" y="96.6">R?</text>
<text x="223.1" y="105.7">1u</text>
<text x="223.1" y="102.9">C?</text>
<text x="75.6" y="113.7">R?</text>
<text x="75.6" y="118.2">402</text>
<text x="106.8" y="114.8">C?</text>
<text x="106.8" y="122.7">0.1u</text>
<text x="75.6" y="126.1">C?</text>
<text x="75.9" y="134.4">0.5p</text>
<text x="123.8" y="143.7">100</text>
<text x="123.8" y="139.1">R?</text>
<text x="64.6" y="171.2">TA</text>
<text x="64.6" y="196.7">Balun</text>
</g>
<g font-size="2.5" fill="#262626">
<text x="166.8" y="49.3">GND</text>
<text x="19.2" y="56.4">LPF Output -</text>
<text x="104.8" y="59.2">GND</text>
<text x="41.9" y="67.7">VCC</text>
<text x="58.5" y="73.4">GND</text>
<text x="58.5" y="79">GND</text>
<text x="19.2" y="84.7">LPF Output+</text>
<text x="166.8" y="97.5">GND</text>
<text x="234.7" y="98.9">0.9V REG OUT</text>
<text x="119" y="118.7">GND</text>
<text x="217.8" y="114.5">GND</text>
<text x="109.9" y="175.5">Channel</text>
<text x="119" y="189.7">GND</text>
</g>
<g font-size="2.5" fill="#4c4c4c">
<text x="230.1" y="64.9">AA OUTPUT -</text>
<text x="230.1" y="81.9">AA OUTPUT +</text>
<text x="35.6" y="175.5">AA OUTPUT +</text>
<text x="36.2" y="192.5">AA OUTPUT -</text>
</g>
<g font-size="1.5" fill="#b4b4b4">
<text x="78.9" y="9">(C?_U_AA1, ...)</text>
<text x="78.9" y="24.8">(R?_U_AA1, ...)</text>
<text x="112.9" y="41.9">(R?_U_AA1, ...)</text>
<text x="152.7" y="44.7">(R?_U_AA1, ...)</text>
<text x="183.8" y="44.7">(R?_U_AA1, ...)</text>
<text x="165.1" y="53.8">(R?_U_AA1, ...)</text>
<text x="74.2" y="55.8">(U?_U_AA1, ...)</text>
<text x="173.6" y="56.6">(C?_U_AA1, ...)</text>
<text x="149.9" y="61.1">(L?_U_AA1, ...)</text>
<text x="180" y="61.1">(L?_U_AA1, ...)</text>
<text x="149.9" y="78.1">(L?_U_AA1, ...)</text>
<text x="178.3" y="78.1">(L?_U_AA1, ...)</text>
<text x="165.1" y="87.8">(R?_U_AA1, ...)</text>
<text x="175.3" y="85">(C?_U_AA1, ...)</text>
<text x="112.9" y="95.7">(R?_U_AA1, ...)</text>
<text x="152.7" y="95.7">(R?_U_AA1, ...)</text>
<text x="183.8" y="95.7">(R?_U_AA1, ...)</text>
<text x="207.6" y="90.6">(R?_U_AA1, ...)</text>
<text x="216.2" y="90.6">(R?_U_AA1, ...)</text>
<text x="226.4" y="102">(C?_U_AA1, ...)</text>
<text x="78.9" y="112.7">(R?_U_AA1, ...)</text>
<text x="110.1" y="113.9">(C?_U_AA1, ...)</text>
<text x="78.9" y="125.2">(C?_U_AA1, ...)</text>
<text x="127.1" y="138.3">(R?_U_AA1, ...)</text>
<text x="68.5" y="170.3">(TA_U_AA1, ...)</text>
</g>
</svg>
